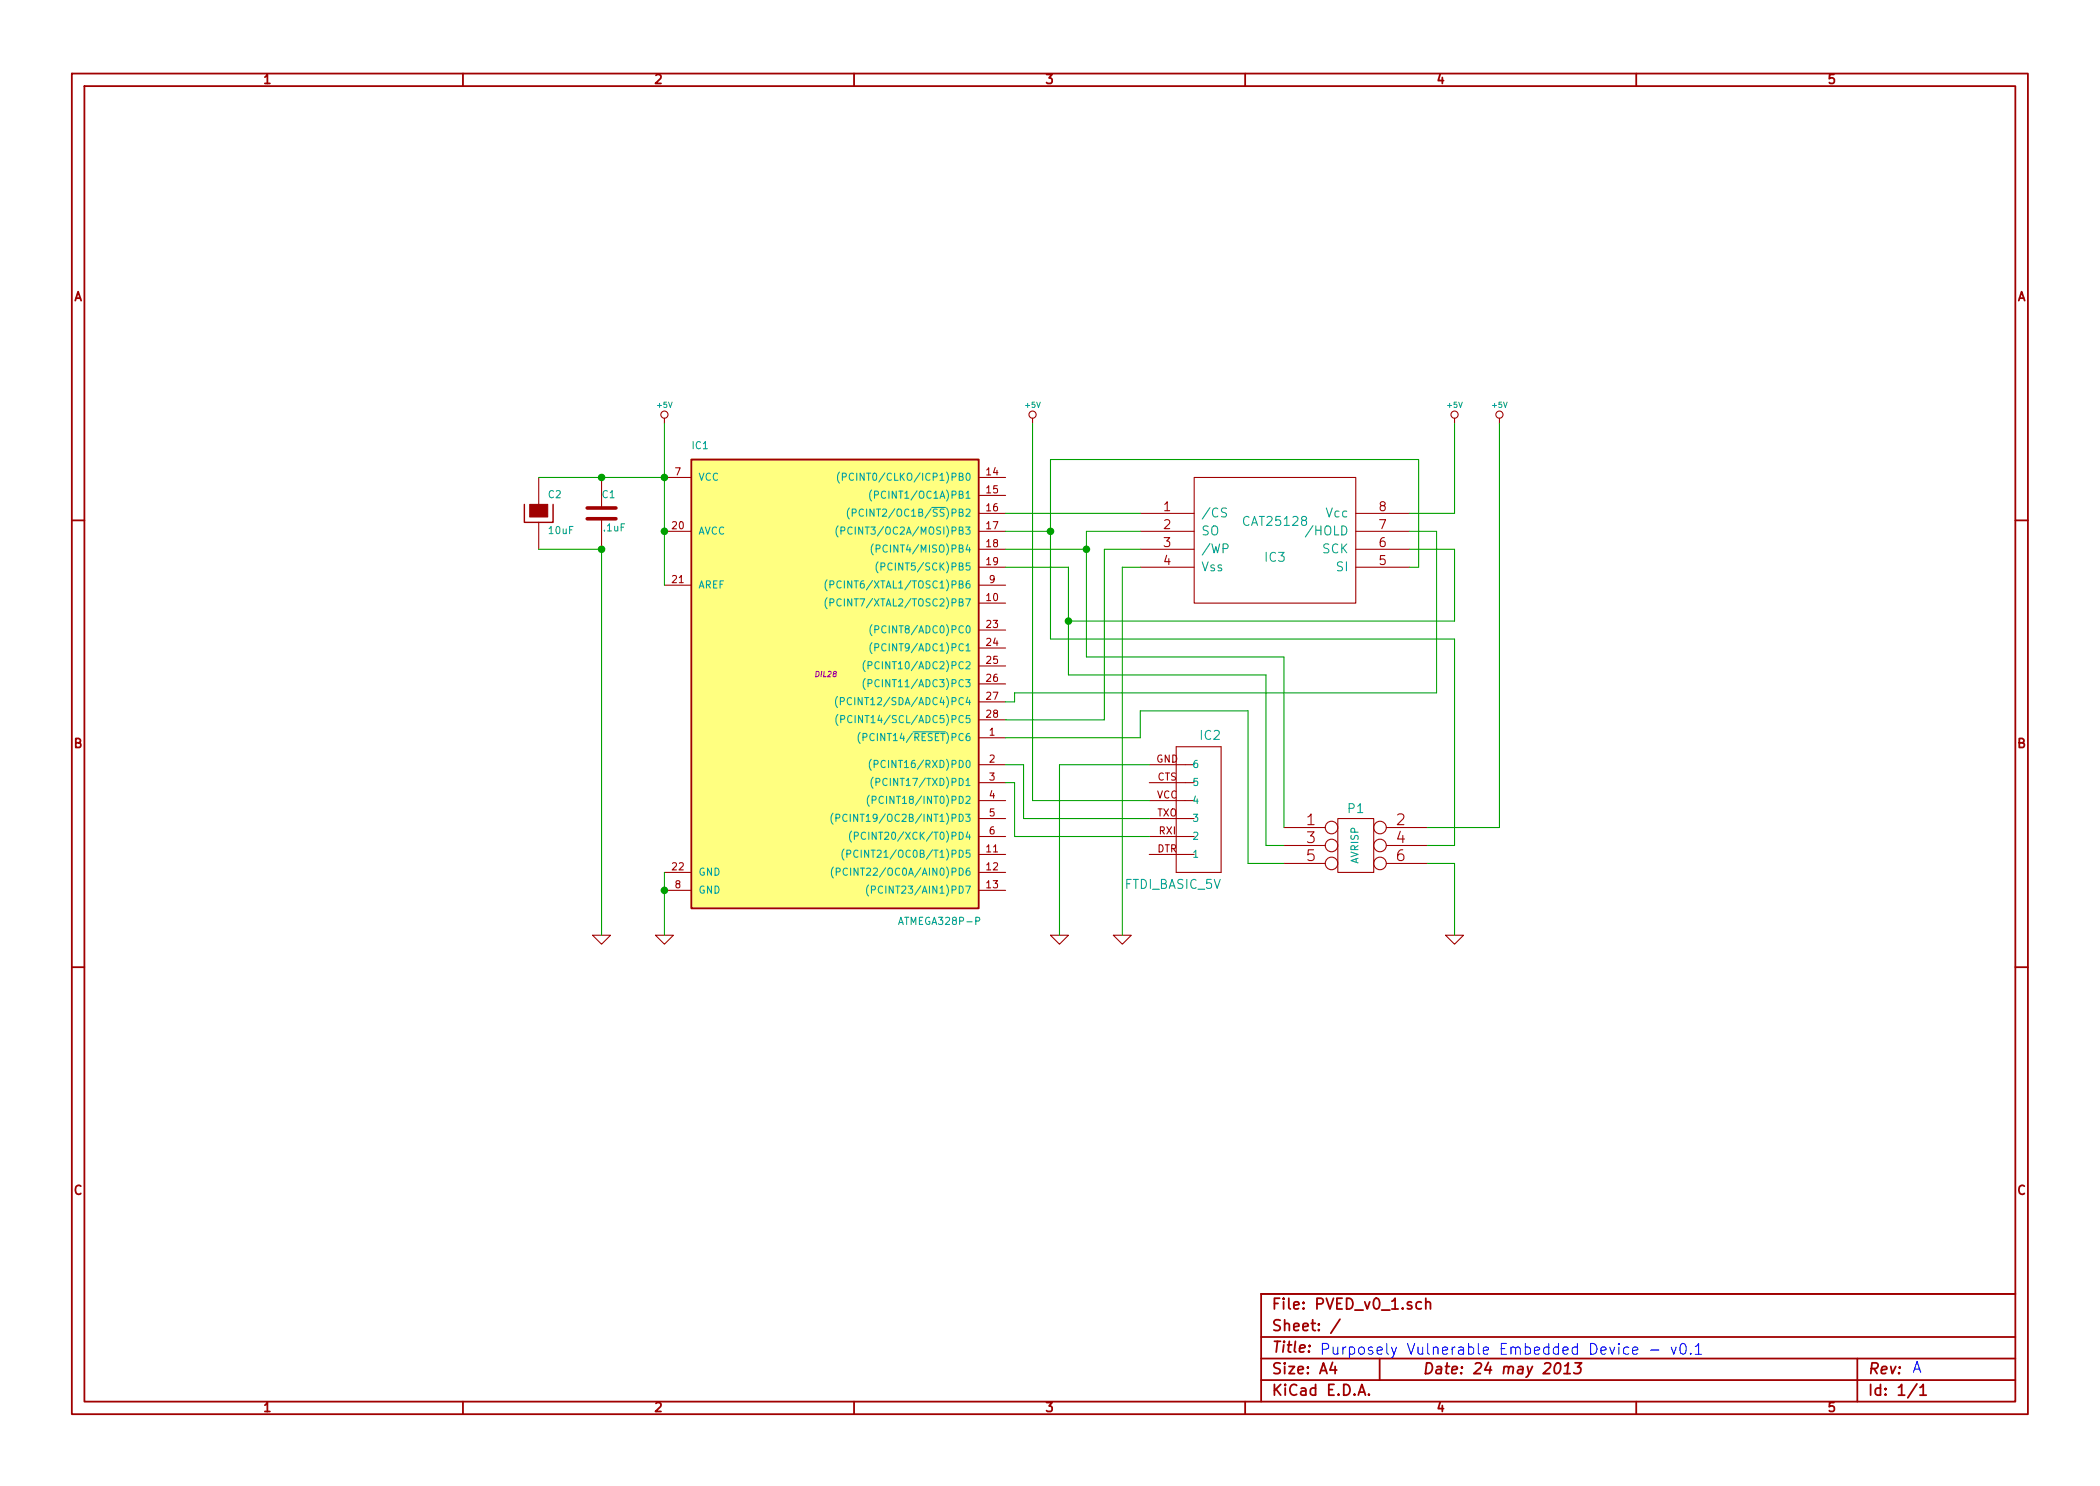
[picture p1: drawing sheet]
<svg xmlns="http://www.w3.org/2000/svg" width="297mm" height="210mm" viewBox="0 0 297 210" stroke-linecap="round" stroke-linejoin="round" font-family="sans-serif">
<g fill="none" stroke="#a00000" stroke-width=".25">
<path d="M10.2 10.4h276.6v189.7h-276.6zM11.9 12.2h273.2v186.1h-273.2zM65.5 10.4v1.8M120.8 10.4v1.8M176.1 10.4v1.8M231.4 10.4v1.8M10.2 73.6h1.7M97.8 65h40.6v63.5h-40.6zM285.1 73.6h1.7M10.2 136.8h1.7M285.1 136.8h1.7M65.5 198.3v1.8"/>
<path d="M120.8 198.3v1.8M176.1 198.3v1.8M178.4 189.2h106.7M178.4 195.3h106.7M178.4 192.2h106.7M185.2 190.4h.1l-.1 .1v-.1v.1M188.5 192.8l-.4 1h1M188.8 193.3v1.1M189.5 186.7l-1.3 1.9M192.1 197.4l.5-1.5 .5 1.5M192.3 197h.7M193.6 197.3h.1l-.1 .1-.1-.1h.1v.1"/>
<path d="M195.1 192.2v3.1M201 184.3a.48 .48 0 0 0-.6 0l-.1 .6a.48 .48 0 0 0 .7 .2M201.7 184.3a.38 .38 0 0 1 .6 .1v.8M201.7 183.7v1.5M220.1 193a.35 .35 0 0 1 .4-.2 .35 .35 0 0 1 .2 .3 .87 .87 0 0 1-.6 1.3l-.1-.1a1.14 1.14 0 0 1 .1-1.3zM221.2 194.4h.9M221.3 193.3l.5-.5-.1 1.6M222.8 192.8h.9l-.6 .6a.38 .38 0 0 1 .5 .3v.4l-.2 .2-.6 .1-.2-.2M231.4 198.3v1.8M262.7 192.2v6.1M271.1 195.8l-1.3 2M271.6 196.3l.4-.4v1.5"/>
<path d="M271.6 197.4h.9M285.1 183.1h-106.7v15.2"/>
</g>
<path d="M97.8 65h40.6v63.5h-40.6z" fill="#ffff80" stroke="#ffff80" stroke-width=".25"/>
<g fill="none" stroke="#a00000" stroke-width=".15">
<path d="M94 59.2v.7M146 59.2v.7M205.7 59.2v.7M212.1 59.2v.7M76.2 67.6v3.8M76.2 73.9v3.8M85.1 67.6v4.3M85.1 73.4v4.3M94 67.6h3.8M94 75.2h3.8M138.4 67.6h3.8M138.4 75.2h3.8"/>
<path d="M138.4 70.1h3.8M138.4 72.6h3.8M138.4 77.7h3.8M161.3 75.2h7.6M161.3 72.6h7.6M161.3 77.7h7.6M168.9 67.6h22.9v17.7h-22.9zM191.8 75.2h7.6M191.8 72.6h7.6M191.8 77.7h7.6M94 82.8h3.8M138.4 82.8h3.8"/>
<path d="M138.4 85.3h3.8M138.4 89.1h3.8M138.4 91.7h3.8M138.4 94.2h3.8M138.4 96.8h3.8M138.4 99.3h3.8M138.4 80.3h3.8M161.3 80.3h7.6M191.8 80.3h7.6M138.4 104.4h3.8M138.4 108.2h3.8M138.4 110.7h3.8"/>
<path d="M138.4 113.3h3.8M138.4 115.8h3.8M138.4 118.4h3.8M138.4 101.8h3.8M162.6 108.2h6.3M162.6 110.7h6.3M162.6 113.3h6.3M162.6 115.8h6.3M162.6 118.4h6.3M166.4 105.7h6.3v17.7h-6.3zM181.6 117.1h5.9M181.6 119.6h5.9"/>
<path d="M189.2 115.8h5.1v7.6h-5.1zM196.1 117.1h5.8M196.1 119.6h5.8M83.8 132.3h2.6l-1.3 1.3zM92.7 132.3h2.5l-1.2 1.3zM94 126h3.8M94 123.4h3.8M138.4 126h3.8M138.4 120.9h3.8M138.4 123.4h3.8M148.6 132.3h2.5l-1.2 1.3zM157.5 132.3h2.5l-1.3 1.3z"/>
<path d="M162.6 120.9h6.3M181.6 122.2h5.9M196.1 122.2h5.8M204.5 132.3h2.5l-1.3 1.3z"/>
<circle cx="94" cy="58.7" r=".51"/>
<circle cx="146.1" cy="58.7" r=".51"/>
<circle cx="205.7" cy="58.7" r=".51"/>
<circle cx="212.1" cy="58.7" r=".51"/>
<circle cx="188.3" cy="117.1" r=".89"/>
<circle cx="188.3" cy="119.6" r=".89"/>
<circle cx="195.2" cy="119.6" r=".89"/>
<circle cx="195.2" cy="117.1" r=".89"/>
<circle cx="188.3" cy="122.2" r=".89"/>
<circle cx="195.2" cy="122.2" r=".89"/>
</g>
<g fill="none" stroke="#00a0a0" stroke-width=".15">
<path d="M118.5 74.4a1.2 1.2 0 0 0 0 1.6M118.7 66.8a1.2 1.2 0 0 0 0 1.5M118.9 75.1h.5l.1-.2-.1-.3h-.5v1M119.2 67.5l.4-.1 .1-.1-.1-.3-.4-.1v1.1M120.1 71.9a1.2 1.2 0 0 0 0 1.5M120.5 74.7a.4 .4 0 0 0-.5 0 .4 .4 0 0 0-.1 .5 .37 .37 0 0 0 .2 .3 .37 .37 0 0 0 .4 0M120.5 72.6l.5-.1 .1-.1-.1-.3-.5-.1v1M120.7 67.1a.4 .4 0 0 0-.5-.1 .4 .4 0 0 0-.1 .5 .37 .37 0 0 0 .2 .4 .37 .37 0 0 0 .4 0M122.1 72.1a.4 .4 0 0 0-.5 0 .4 .4 0 0 0-.1 .5 .37 .37 0 0 0 .2 .4 .37 .37 0 0 0 .4-.1M123.3 69.3a1.2 1.2 0 0 0 0 1.6M123.5 77a1.2 1.2 0 0 0 0 1.5M123.7 70h.5l.1-.2-.1-.3h-.5v1"/>
<path d="M123.9 77.6h.5l.1-.1-.1-.3-.5-.1v1M124.2 79.5a1.2 1.2 0 0 0 0 1.5M173.5 72l-.5-.1-.2 .1v.3l.1 .1 .5 .3 .1 .2-.2 .2h-.5M117 82a1.2 1.2 0 0 0 0 1.6M117 84.6a1.2 1.2 0 0 0 0 1.5M117.4 82.7h.5l.1-.2-.1-.3h-.5v1M117.4 85.3l.5-.1 .1-.1-.1-.3-.5-.1v1M118.5 98.5a1.2 1.2 0 0 0 0 1.6M118.9 99.2h.5v-.1v-.4h-.5v1M120.4 98.8a.4 .4 0 0 0-.5 0 .4 .4 0 0 0-.1 .5 .37 .37 0 0 0 .2 .4 .37 .37 0 0 0 .4-.1M122.4 93.5a1.2 1.2 0 0 0 0 1.5M122.4 96a1.2 1.2 0 0 0 0 1.6"/>
<path d="M122.8 94.2l.5-.1v-.1v-.3l-.5-.1v1M122.8 96.7l.5-.1v-.1v-.3h-.5v1M123.3 88.4a1.2 1.2 0 0 0 0 1.5M123.3 90.9a1.2 1.2 0 0 0 0 1.6M123.7 89.1l.5-.1 .1-.1-.1-.3-.5-.1v1.1M123.7 91.6h.5l.1-.2-.1-.3h-.5v1M124.6 80.2l.5-.1 .1-.1-.1-.3-.5-.1v1.1M117.8 115.1a1.2 1.2 0 0 0 0 1.5M118.2 115.7h.5l.1-.1-.1-.3-.5-.1v1M118.5 101.1a1.2 1.2 0 0 0 0 1.5M118.9 101.8l.5-.1 .1-.1-.1-.3-.5-.1v1.1M119.8 115.3a.4 .4 0 0 0-.5 0 .4 .4 0 0 0-.1 .5 .37 .37 0 0 0 .2 .4 .37 .37 0 0 0 .4-.1"/>
<path d="M120.4 117.6a1.2 1.2 0 0 0 0 1.5M120.5 101.3a.4 .4 0 0 0-.5 0 .4 .4 0 0 0-.1 .5 .37 .37 0 0 0 .2 .4 .37 .37 0 0 0 .4 0M120.9 118.3l.4-.1 .1-.1-.1-.3-.4-.1v1.1M121.7 103.6a1.2 1.2 0 0 0 0 1.6M122.1 104.3h.5v-.2v-.3h-.5v1M122.4 117.9a.4 .4 0 0 0-.5-.1 .4 .4 0 0 0-.1 .5 .37 .37 0 0 0 .2 .4 .37 .37 0 0 0 .4 0M123 112.5a1.2 1.2 0 0 0 0 1.6M123.2 107.4a1.2 1.2 0 0 0 0 1.6M123.4 113.2h.5v-.2v-.3h-.5v1M123.5 110a1.2 1.2 0 0 0 0 1.5M123.6 108.1h.5l.1-.2-.1-.3h-.5v1M123.9 110.7l.5-.1 .1-.1-.1-.3-.5-.1v1"/>
<path d="M129.2 103.6h4.5M117.9 122.7a1.2 1.2 0 0 0 0 1.5M118.3 123.4l.5-.1v-.1v-.3l-.5-.1v1M119.4 120.1a1.2 1.2 0 0 0 0 1.6M119.8 120.8h.5v-.2v-.3h-.5v1M119.9 122.9a.4 .4 0 0 0-.5 0 .4 .4 0 0 0-.1 .5 .37 .37 0 0 0 .1 .4 .37 .37 0 0 0 .5-.1M121.4 120.4a.4 .4 0 0 0-.5 0 .4 .4 0 0 0-.1 .5 .37 .37 0 0 0 .1 .4 .37 .37 0 0 0 .5-.1M122.9 125.2a1.2 1.2 0 0 0 0 1.6M123.3 125.9h.4l.1-.2-.1-.3h-.4v1"/>
</g>
<path d="M83.1 73.4h4M83.1 71.9h4" fill="none" stroke="#a00000" stroke-width=".51"/>
<path d="M74.2 71.4v2.5h4v-2.5" fill="none" stroke="#a00000" stroke-width=".2"/>
<path d="M74.9 71.4h2.6v1.7h-2.6z" fill="#a00000" stroke="#a00000" stroke-width=".15"/>
<path d="M230.9 191.1l.8-.1-.1-.3-.4-.1-.3 .2 .1 .7 .2 .1 .4-.1M233.5 191h1.1M236.4 190.6l.4 1 .3-1M237.8 190.2a.36 .36 0 0 1 .6 .2 .77 .77 0 0 1-.4 1.2 .98 .98 0 0 1-.2-1.4zM239.1 191.5h.1l-.1 .1v-.1v.1M239.8 190.5l.5-.4v1.5M239.8 191.6h.9" fill="none" stroke="#00f" stroke-width=".15"/>
<g fill="none" stroke="#00a000" stroke-width=".15">
<path d="M94 59.9v22.9M146 59.9v53.4h16.6M205.7 59.9v12.7h-6.3M212.1 59.9v57.2h-10.2M76.2 77.7h8.9v54.6M76.2 67.6h17.8M142.2 77.7h11.5M142.2 72.6h19.1M142.2 75.2h6.4M161.3 77.7h-5.1v24.1h-14M161.3 75.2h-7.6v17.8h27.9v24.1M199.4 77.7h6.3v10.2h-54.6"/>
<path d="M199.4 75.2h3.8v22.8h-59.7v1.3h-1.3M142.2 80.3h8.9v15.2h28v24.1h2.5M161.3 80.3h-2.6v52M199.4 80.3h1.3v-15.3h-52.1v25.4h57.1v29.2h-3.8M142.2 108.2h2.6v7.6h17.8M142.2 110.7h1.3v7.7h19.1M142.2 104.4h19.1v-3.8h15.2v21.6h5.1M162.6 108.2h-12.7v24.1M94 123.4v8.9M201.9 122.2h3.8v10.1"/>
</g>
<g fill="#00a000" stroke="#00a000" stroke-width=".25">
<circle cx="94" cy="75.2" r=".41"/>
<circle cx="94" cy="67.6" r=".41"/>
<circle cx="94" cy="126" r=".41"/>
<circle cx="85.1" cy="67.6" r=".41"/>
<circle cx="85.1" cy="77.7" r=".41"/>
<circle cx="153.7" cy="77.7" r=".41"/>
<circle cx="151.1" cy="87.9" r=".41"/>
<circle cx="148.6" cy="75.2" r=".41"/>
</g>
<g font-size="2.1" fill="#a00000">
<text x="184.8" y="116.8">1</text>
<text x="184.8" y="119.4">3</text>
<text x="197.5" y="116.8">2</text>
<text x="197.5" y="119.4">4</text>
<text x="184.8" y="121.9">5</text>
<text x="197.5" y="121.9">6</text>
<text x="179.9" y="185.4">File: PVED_v0_1.sch</text>
<text x="179.9" y="191.5">Title:</text>
<text x="179.9" y="188.4">Sheet: /</text>
<text x="179.9" y="197.6">KiCad E.D.A.</text>
<text x="179.9" y="194.5">Size: A4</text>
<text x="201.2" y="194.5">Date: 24 may 2013</text>
<text x="264.2" y="194.5">Rev:</text>
<text x="264.2" y="197.6">Id: 1/1</text>
</g>
<g font-size="2.1" fill="#00f">
<text x="186.7" y="191.8">Purposely Vulnerable Embedded Device - v0.1</text>
<text x="270.5" y="194.3">A</text>
</g>
<g font-size="1.8" fill="#a00000">
<text x="37.3" y="11.9">1</text>
<text x="92.7" y="11.9">2</text>
<text x="148" y="11.9">3</text>
<text x="203.3" y="11.9">4</text>
<text x="258.6" y="11.9">5</text>
<text x="10.4" y="42.7">A</text>
<text x="285.3" y="42.7">A</text>
<text x="164.6" y="72.4">1</text>
<text x="164.6" y="74.9">2</text>
<text x="164.6" y="77.5">3</text>
<text x="195.1" y="77.5">6</text>
<text x="195.1" y="74.9">7</text>
<text x="195.1" y="72.4">8</text>
<text x="164.6" y="80">4</text>
<text x="195.1" y="80">5</text>
<text x="10.4" y="105.9">B</text>
<text x="285.3" y="105.9">B</text>
<text x="10.4" y="169.1">C</text>
<text x="285.3" y="169.1">C</text>
<text x="37.3" y="199.8">1</text>
<text x="92.7" y="199.8">2</text>
<text x="148" y="199.8">3</text>
<text x="203.3" y="199.8">4</text>
<text x="258.6" y="199.8">5</text>
</g>
<g font-size="1.8" fill="#00a0a0">
<text x="169.9" y="73.3">/CS</text>
<text x="169.9" y="75.8">SO</text>
<text x="176.1" y="74.5">CAT25128</text>
<text x="185.2" y="75.8">/HOLD</text>
<text x="187.6" y="73.3">Vcc</text>
<text x="169.9" y="78.4">/WP</text>
<text x="169.9" y="80.9">Vss</text>
<text x="179" y="79.5">IC3</text>
<text x="187" y="78.4">SCK</text>
<text x="189.1" y="80.9">SI</text>
<text x="169.8" y="104.7">IC2</text>
<text x="190.7" y="115.1">P1</text>
<text x="159.1" y="125.8">FTDI_BASIC_5V</text>
</g>
<g font-size="1.4" fill="#00a0a0">
<text x="97.9" y="63.6">IC1</text>
<text x="77.6" y="70.5">C2</text>
<text x="85.2" y="70.5">C1</text>
<text x="98.8" y="68.1">VCC</text>
<text x="120.8" y="68.1">(PCINT0/CLKO/ICP1)PB0</text>
<text x="124.4" y="70.6">(PCINT1/OC1A)PB1</text>
<text x="77.7" y="75.6">10uF</text>
<text x="85.4" y="75.2">.1uF</text>
<text x="98.8" y="75.7">AVCC</text>
<text x="120.3" y="75.7">(PCINT3/OC2A/MOSI)PB3</text>
<text x="122.1" y="73.1">(PCINT2/OC1B/SS)PB2</text>
<text x="98.8" y="83.3">AREF</text>
<text x="118.7" y="83.3">(PCINT6/XTAL1/TOSC1)PB6</text>
<text x="124.7" y="78.2">(PCINT4/MISO)PB4</text>
<text x="125.3" y="80.8">(PCINT5/SCK)PB5</text>
<text x="118.7" y="85.8">(PCINT7/XTAL2/TOSC2)PB7</text>
<text x="124.4" y="89.7">(PCINT8/ADC0)PC0</text>
<text x="123.6" y="94.7">(PCINT10/ADC2)PC2</text>
<text x="124.4" y="92.2">(PCINT9/ADC1)PC1</text>
<text x="120.3" y="99.8">(PCINT12/SDA/ADC4)PC4</text>
<text x="123.6" y="97.3">(PCINT11/ADC3)PC3</text>
<text x="120.4" y="102.4">(PCINT14/SCL/ADC5)PC5</text>
<text x="122.8" y="104.9">(PCINT14/RESET)PC6</text>
<text x="124.4" y="113.8">(PCINT18/INT0)PD2</text>
<text x="124.5" y="108.7">(PCINT16/RXD)PD0</text>
<text x="124.7" y="111.2">(PCINT17/TXD)PD1</text>
<text x="168.7" y="113.8">4</text>
<text x="168.7" y="108.7">6</text>
<text x="168.7" y="111.2">5</text>
<text x="120.1" y="116.3">(PCINT19/OC2B/INT1)PD3</text>
<text x="122.5" y="118.9">(PCINT20/XCK/T0)PD4</text>
<text x="168.7" y="118.9">2</text>
<text x="168.7" y="116.3">3</text>
<text x="98.8" y="123.9">GND</text>
<text x="120" y="123.9">(PCINT22/OC0A/AIN0)PD6</text>
<text x="121.5" y="121.4">(PCINT21/OC0B/T1)PD5</text>
<text x="168.7" y="121.4">1</text>
<text x="192.2" y="122.2" transform="rotate(-90 192.2 122.2)">AVRISP</text>
<text x="98.8" y="126.5">GND</text>
<text x="124.3" y="126.5">(PCINT23/AIN1)PD7</text>
<text x="127.5" y="130.9">ATMEGA328P-P</text>
</g>
<g font-size="1.4" fill="#a00000">
<text x="95.5" y="67.3">7</text>
<text x="139.5" y="67.3">14</text>
<text x="139.5" y="69.8">15</text>
<text x="95.1" y="74.9">20</text>
<text x="139.5" y="72.4">16</text>
<text x="139.5" y="74.9">17</text>
<text x="139.5" y="77.5">18</text>
<text x="95.1" y="82.5">21</text>
<text x="139.5" y="80">19</text>
<text x="140" y="82.5">9</text>
<text x="139.5" y="85.1">10</text>
<text x="139.5" y="88.9">23</text>
<text x="139.5" y="91.4">24</text>
<text x="139.5" y="94">25</text>
<text x="139.5" y="96.5">26</text>
<text x="139.5" y="99.1">27</text>
<text x="139.5" y="101.6">28</text>
<text x="140" y="104.1">1</text>
<text x="140" y="107.9">2</text>
<text x="163.5" y="107.9">GND</text>
<text x="140" y="110.5">3</text>
<text x="140" y="113">4</text>
<text x="163.6" y="113">VCC</text>
<text x="163.7" y="110.5">CTS</text>
<text x="140" y="115.6">5</text>
<text x="140" y="118.1">6</text>
<text x="163.7" y="115.6">TXO</text>
<text x="163.9" y="118.1">RXI</text>
<text x="95.1" y="123.2">22</text>
<text x="95.5" y="125.7">8</text>
<text x="139.5" y="120.6">11</text>
<text x="139.5" y="123.2">12</text>
<text x="139.5" y="125.7">13</text>
<text x="163.7" y="120.6">DTR</text>
</g>
<g font-size="1.1" fill="#00a0a0">
<text x="93" y="57.7">+5V</text>
<text x="145.1" y="57.7">+5V</text>
<text x="204.8" y="57.7">+5V</text>
<text x="211.1" y="57.7">+5V</text>
</g>
<text font-size="1.1" fill="#a000a0" x="115.4" y="95.8">DIL28</text>
</svg>
